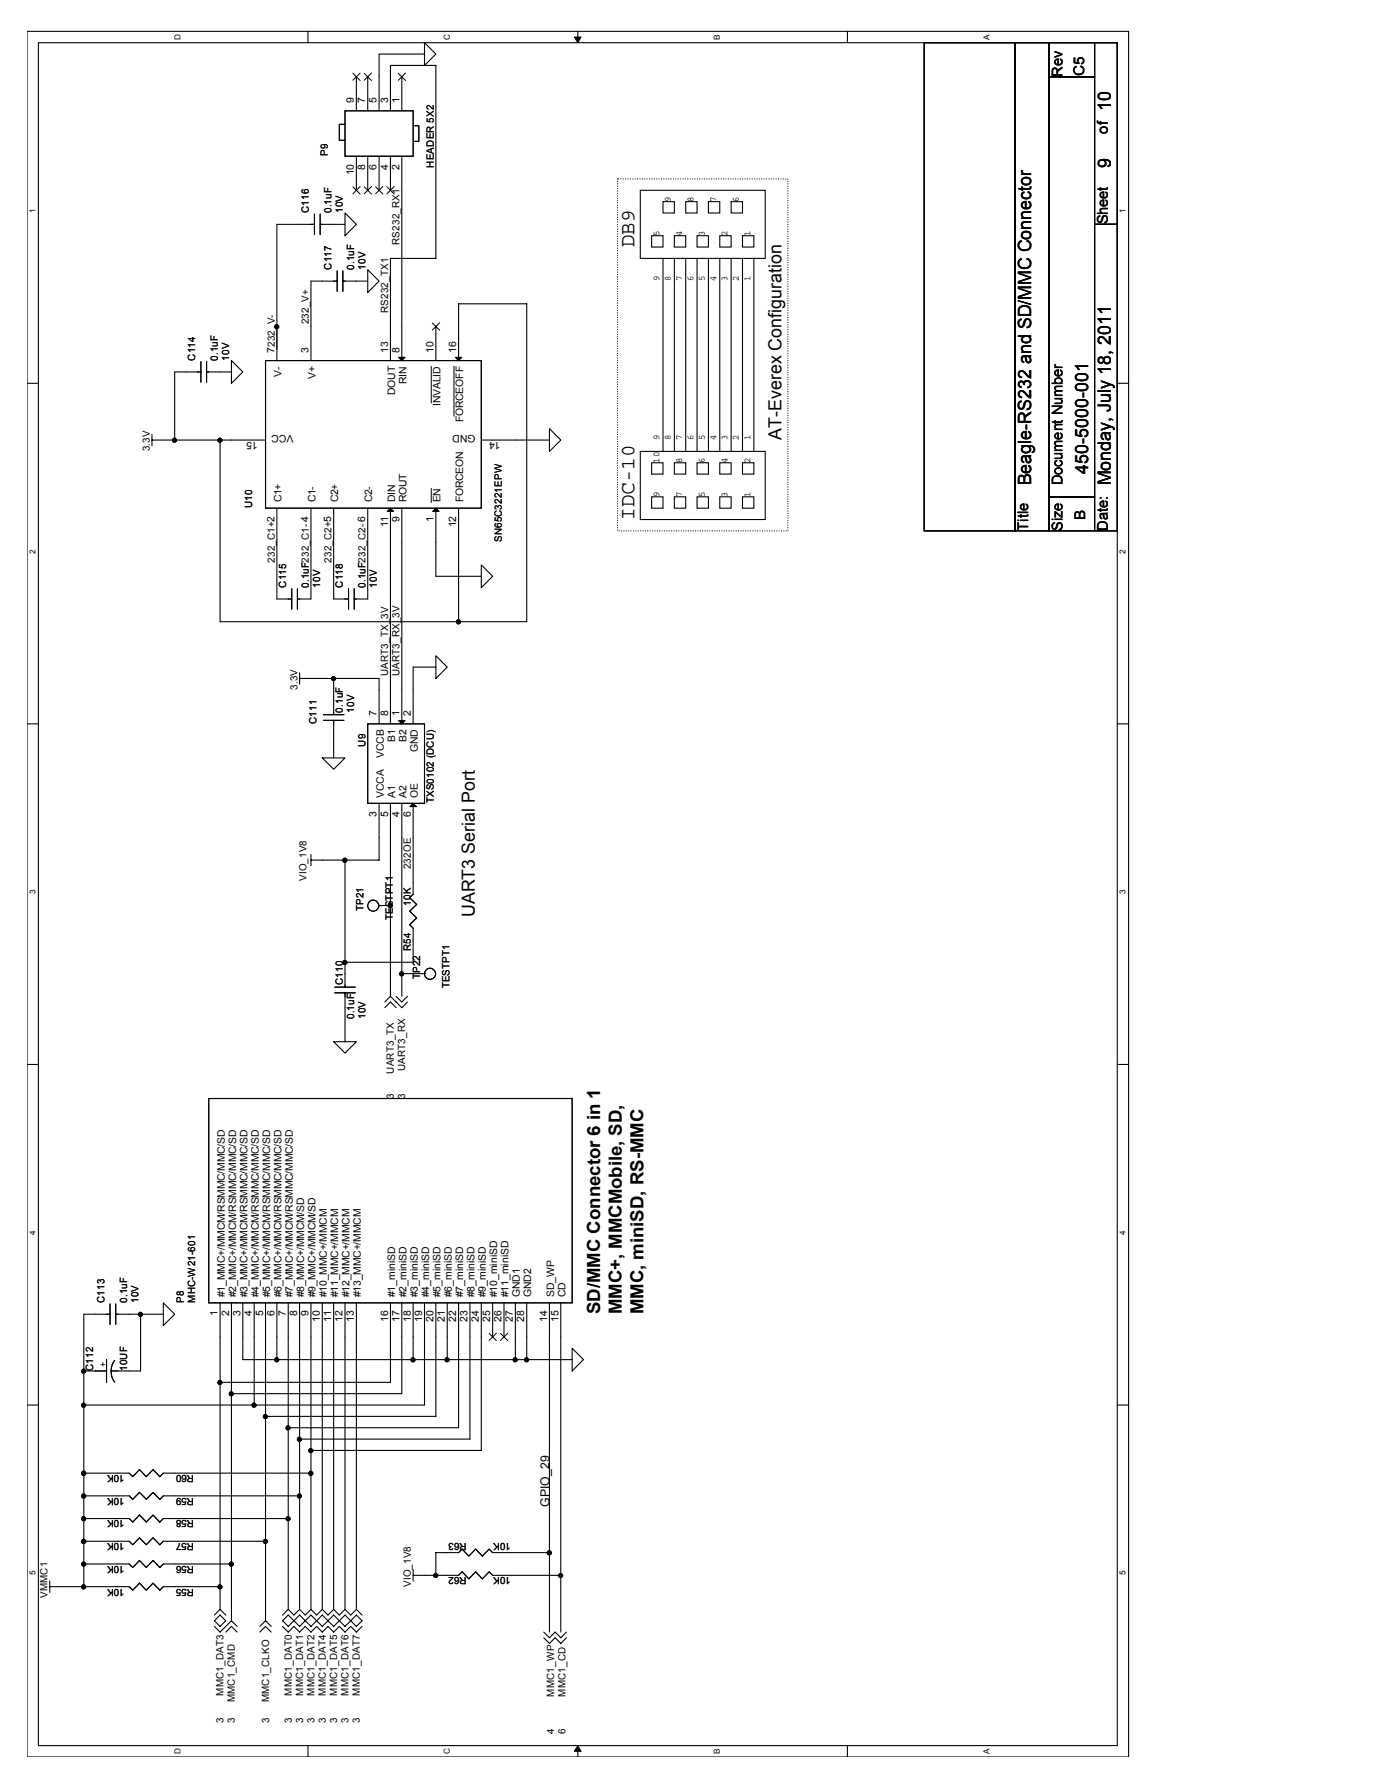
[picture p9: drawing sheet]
<svg xmlns="http://www.w3.org/2000/svg" width="216mm" height="279mm" viewBox="0 0 216 279" stroke-linecap="round" stroke-linejoin="round" font-family="sans-serif">
<path d="M4.2 4.9h172.5v270.3h-172.5zM6 6.7h168.9v266.7h-168.9z" fill="none" stroke="#000" stroke-width=".17"/>
<g fill="#fff">
<path d="M4.4 246h1.4v.7h-1.4z"/>
<path d="M175.1 246h1.4v.7h-1.4z"/>
</g>
<path d="M4.2 220h1.8M174.9 220h1.8" fill="none" stroke="#000" stroke-width=".17"/>
<g fill="#fff">
<path d="M4.4 192.7h1.4v.7h-1.4z"/>
<path d="M175.1 192.7h1.4v.7h-1.4z"/>
</g>
<path d="M4.2 166.7h1.8M174.9 166.7h1.8" fill="none" stroke="#000" stroke-width=".17"/>
<g fill="#fff">
<path d="M4.4 139.4h1.4v.6h-1.4z"/>
<path d="M175.1 139.4h1.4v.6h-1.4z"/>
</g>
<path d="M4.2 113.4h1.8M174.9 113.4h1.8" fill="none" stroke="#000" stroke-width=".17"/>
<g fill="#fff">
<path d="M4.4 86h1.4v.7h-1.4z"/>
<path d="M175.1 86h1.4v.7h-1.4z"/>
</g>
<path d="M4.2 60h1.8M174.9 60h1.8" fill="none" stroke="#000" stroke-width=".17"/>
<g fill="#fff">
<path d="M4.4 32.7h1.4v.7h-1.4z"/>
<path d="M175.1 32.7h1.4v.7h-1.4z"/>
<path d="M27.1 273.8h1.4v.9h-1.4z"/>
<path d="M27.1 5.3h1.4v.9h-1.4z"/>
<path d="M69.3 273.8h1.4v.9h-1.4z"/>
<path d="M69.3 5.3h1.4v.9h-1.4z"/>
</g>
<path d="M48.2 4.9v1.8M48.2 273.4v1.8" fill="none" stroke="#000" stroke-width=".17"/>
<g fill="#fff">
<path d="M111.5 273.9h1.4v.8h-1.4z"/>
<path d="M111.5 5.4h1.4v.8h-1.4z"/>
</g>
<path d="M90.5 4.9v1.8M90.5 273.4v1.8" fill="none" stroke="#000" stroke-width=".17"/>
<path d="M89.9 5.8h1.1l-.5 .9zM90.5 273.4l.5 .9h-1.1z" fill="#000" stroke="#000" stroke-width=".16"/>
<g fill="#fff">
<path d="M153.8 273.9h1.4v.8h-1.4z"/>
<path d="M153.8 5.4h1.4v.8h-1.4z"/>
</g>
<g fill="none" stroke="#000" stroke-width=".17">
<path d="M54 17.4h10.7v7.1h-10.7zM54 19.5h-.9v2.5h.9M55.8 12v5.4M57.6 12v5.4M61.1 17.4v-7.2h7.1v30.3h-7.1v16M62.9 12v5.4M64.7 19.7h.9v2.4h-.9M66.5 8.5h-7.1v8.9M66.5 6.7l1.7 1.8-1.7 1.7zM132.7 4.9v1.8M144.7 6.7h14.2v76.4h-14.2zM158.9 6.7h5.4v76.4h-5.4z"/>
<path d="M164.3 12h7.1v65.8h-7.1zM164.3 6.7h7.1v5.3h-7.1zM171.4 6.7h3.5v28.4h-3.5zM49.2 35.1h-5.9v21.4M49.2 33.5v3.2M50.1 35.1h3.9M50.1 33.5v3.2M54 33.4l1.8 1.7-1.8 1.8zM55.8 24.5v5.3M57.6 24.5v5.3M59.4 24.5v5.3M61.1 24.5v5.3"/>
<path d="M62.9 24.5v32M100.2 29.8h19.6v10.7h-19.6zM102 36.9h1.8v1.8h-1.8zM103.8 31.6h1.8v1.8h-1.8zM105.6 36.9h1.8v1.8h-1.8zM107.4 31.6h1.7v1.8h-1.7zM109.1 36.9h1.8v1.8h-1.8zM110.9 31.6h1.8v1.8h-1.8zM112.7 36.9h1.8v1.8h-1.8zM114.5 31.6h1.7v1.8h-1.7zM116.2 36.9h1.8v1.8h-1.8zM171.4 35.1h3.5v48h-3.5z"/>
<path d="M31.5 58.3h-4.2v10.6M31.5 56.6v3.3M32.3 58.3h3.9M32.3 56.6v3.3M36.2 56.5l1.8 1.8-1.8 1.7zM41.6 56.5h33.8v23.1h-33.8zM52.8 44h-4.1v12.5M52.8 42.4v3.2M53.7 44h3.9M53.7 42.4v3.2M57.6 42.2l1.8 1.8-1.8 1.8zM68.2 51.1v5.4"/>
<path d="M71.8 56.5v-8.9h10.7v49.8h-48v-28.5M103.8 40.5v30.2M105.6 40.5v30.2M107.4 40.5v30.2M109.1 40.5v30.2M110.9 40.5v30.2M112.7 40.5v30.2M114.5 40.5v30.2M116.2 40.5v30.2M118 40.5v30.2M23.8 68.9h17.8M23.8 68v1.8"/>
<path d="M43.3 79.6v14.2h2.4M48.7 79.6v14.2h-2.1M52.2 79.6v14.2h2.4M57.6 79.6v14.2h-2.1M61.1 79.6v33.8M62.9 79.6v33.8M68.2 79.6v10.7h7.2M71.8 79.6v17.8M75.4 68.9h10.6M86 67.1l1.8 1.8-1.8 1.8zM100.2 70.7h19.6v10.7h-19.6zM102 77.8h1.8v1.8h-1.8z"/>
<path d="M102 72.5h1.8v1.8h-1.8zM105.6 72.5h1.8v1.8h-1.8zM105.6 77.8h1.8v1.8h-1.8zM109.1 77.8h1.8v1.8h-1.8zM109.1 72.5h1.8v1.8h-1.8zM112.7 72.5h1.8v1.8h-1.8zM112.7 77.8h1.8v1.8h-1.8zM116.2 77.8h1.8v1.8h-1.8zM116.2 72.5h1.8v1.8h-1.8zM164.3 77.8h7.1v5.3h-7.1zM45.7 92.2v3.2M46.6 92.2v3.2"/>
<path d="M54.6 92.2v3.2M55.5 92.2v3.2M75.4 88.5l1.7 1.8-1.7 1.7zM46.9 105.4v1.7M46.9 106.3h5.3M50.5 118.7h3.5l-1.8 1.8zM50.6 112.8h3.2M50.6 111.9h3.2M52.2 111.9v-5.6h7.2v7.1M52.2 112.8v5.9M57.6 113.4h8.9v12.4h-8.9zM68.2 102.7l1.8 1.8-1.8 1.8z"/>
<path d="M68.2 104.5h-3.5v8.9M48.7 133.8v1.8M54 134.7v19.9M59.4 125.8v8.9h-10.7M61.1 125.8v16h-1.7M62.9 125.8v30.2M64.7 125.8v14.2l-.6 .6 1.1 1-1.1 1.1 1.1 1.1-1.1 1 .6 .6v5.3h-10.7M52.4 155.5h3.2M52.4 154.6h3.2M54 155.5v7.7M59.4 141.8h.1M60.2 157.8l.9-.9 .9 .9"/>
<path d="M61.1 156l1.8 1.8 .9-.9M61.1 156l-.9 .9M61.1 141.8v14.2M62 156l.9 .9 .9-.9M62.9 152.5h3.6M66.5 152.5h.1M32.7 172h56.9v32h-56.9zM52.2 163.2h3.6l-1.8 1.7zM13.1 214.7h3.6M16.7 212.9v3.6M17.2 205.8h-4.1v42.7M17.2 204.2v3.2"/>
<path d="M17.9 213.1a2.88 2.88 0 0 0 0 3.4M18.1 205.8h7.5M18.1 204.2v3.2M22 205.8v8.9h-4.6M25.6 204l1.7 1.8-1.7 1.8zM34.5 204v48.1M36.2 204v49.8M38 204v8.9h51.6M39.8 204v16M41.6 204v49.8M43.3 204v8.9M45.1 204v48.1"/>
<path d="M46.9 204v48.1M48.7 204v48.1M50.5 204v48.1M52.2 204v48.1M54 204v48.1M55.8 204v48.1M61.1 204v12.5h-26.6M62.9 204v14.3h-26.7M64.7 204v8.9M66.5 204v16h-53.4M68.2 204v17.8h-26.6M70 204v8.9"/>
<path d="M71.8 204v19.6h-26.7M73.6 204v21.4h-26.7M75.4 204v23.2h-26.7M77.1 204v5.4M78.9 204v5.4M80.7 204v8.9M82.5 204v8.9M86 204v51.6M87.8 204v51.6M89.6 211.2l1.8 1.7-1.8 1.8zM13.1 230.7h7.1l.6 .6 1-1.1 1.1 1.1 1.1-1.1 1 1.1 .6-.6h23.1M13.1 237.8h7.1l.6 .6 1-1.1 1.1 1.1 1.1-1.1 1 1.1 .6-.6h19.5"/>
<path d="M13.1 234.3h7.1l.6 .5 1-1.1 1.1 1.1 1.1-1.1 1 1.1 .6-.5h21.3M7.8 248.5h12.4l.6 .5 1-1.1 1.1 1.1 1.1-1.1 1 1.1 .6-.5h8.9M7.8 247.6v1.8M13.1 244.9h7.1l.6 .6 1-1.1 1.1 1.1 1.1-1.1 1 1.1 .6-.6h10.6M13.1 241.4h7.1l.6 .5 1-1.1 1.1 1.1 1.1-1.1 1 1.1 .6-.5h16M33.6 253.8l.9-.9 .8 .9-.8 .9zM34.5 252.1l-.9 .8M34.5 252.1l.8 .8M35.3 255.6l.9-.9 .9 .9M36.2 253.8l-1.7 1.8-.9-.9M36.2 253.8l.9 .9M40.7 255.6l.9-.9 .9 .9"/>
<path d="M41.6 253.8l-.9 .9M41.6 253.8l.9 .9M44.2 254.7l.9 .9 .9-.9 .9 .9 .9-.9 .9 .9 .9-.9 .9 .9 .8-.9 .9 .9 .9-.9 .9 .9 .9-.9 .9 .9 .9-.9M45.1 252.9l.9 .9-.9 .9-.9-.9zM45.1 252.1l-.9 .8M45.1 252.1l.9 .8 .9-.8M46 253.8l.9 .9 .9-.9M46 253.8l.9-.9 .9 .9M46.9 252.1l.9 .8 .9-.8M47.8 253.8l.9 .9 .9-.9M47.8 253.8l.9-.9 .9 .9M48.7 252.1l.9 .8 .9-.8"/>
<path d="M49.6 253.8l.9 .9 .8-.9M49.6 253.8l.9-.9 .8 .9M50.5 252.1l.8 .8 .9-.8M51.3 253.8l.9 .9 .9-.9M51.3 253.8l.9-.9 .9 .9M52.2 252.1l.9 .8 .9-.8M53.1 253.8l.9 .9 .9-.9M53.1 253.8l.9-.9 .9 .9M54 252.1l.9 .8 .9-.8M55.8 252.9l.9 .9-.9 .9-.9-.9zM55.8 252.1l.9 .8M64.7 246.7h7.1l.5-.5 1.1 1.1 1.1-1.1 1 1.1 1.1-1.1 .5 .5h10.7"/>
<path d="M64.7 245.8v1.8M85.1 256.5l.9 .9 .9-.9 .9 .9 .9-.9M85.1 255.6l.9 .9 .9-.9 .9 .9 .9-.9M86 243.2h-8.9l-.5-.6-1.1 1.1-1-1.1-1.1 1.1-1.1-1.1-.5 .6h-3.6v3.5M132.7 273.4v1.8"/>
<circle cx="58.4" cy="141.8" r=".87"/>
<circle cx="67.3" cy="152.5" r=".87"/>
</g>
<path d="M96.7 28h26.7v55.1h-26.7z" fill="none" stroke="#000" stroke-width=".17" stroke-dasharray="0 .3"/>
<g fill="#000" stroke="#000" stroke-width=".17">
<path d="M62.4 56h1l-.5 .5zM71.3 56h1l-.5 .5zM60.6 80.1l.5-.5 .5 .5zM67.7 80.1l.5-.5 .5 .5zM62.4 112.9h1l-.5 .5zM64.7 125.8l.5 .5h-1z"/>
<circle cx="43.3" cy="51.2" r=".32"/>
<circle cx="27.3" cy="68.9" r=".32"/>
<circle cx="34.4" cy="68.9" r=".32"/>
<circle cx="71.8" cy="97.4" r=".32"/>
<circle cx="52.2" cy="106.3" r=".32"/>
<circle cx="54" cy="134.7" r=".32"/>
<circle cx="54" cy="150.7" r=".32"/>
<circle cx="61.1" cy="141.8" r=".32"/>
<circle cx="62.9" cy="152.5" r=".32"/>
<circle cx="13.1" cy="214.7" r=".32"/>
<circle cx="22" cy="205.8" r=".32"/>
<circle cx="34.4" cy="216.5" r=".32"/>
<circle cx="36.2" cy="218.3" r=".32"/>
<circle cx="43.3" cy="213" r=".32"/>
<circle cx="64.7" cy="213" r=".32"/>
<circle cx="70" cy="213" r=".32"/>
<circle cx="80.7" cy="213" r=".32"/>
<circle cx="82.4" cy="213" r=".32"/>
<circle cx="13.1" cy="230.7" r=".32"/>
<circle cx="13.1" cy="234.3" r=".32"/>
<circle cx="13.1" cy="237.9" r=".32"/>
<circle cx="13.1" cy="220.1" r=".32"/>
<circle cx="39.8" cy="220.1" r=".32"/>
<circle cx="41.5" cy="221.9" r=".32"/>
<circle cx="45.1" cy="223.6" r=".32"/>
<circle cx="45.1" cy="237.9" r=".32"/>
<circle cx="46.9" cy="225.4" r=".32"/>
<circle cx="46.9" cy="234.3" r=".32"/>
<circle cx="48.7" cy="227.2" r=".32"/>
<circle cx="48.7" cy="230.7" r=".32"/>
<circle cx="13.1" cy="248.5" r=".32"/>
<circle cx="13.1" cy="245" r=".32"/>
<circle cx="13.1" cy="241.4" r=".32"/>
<circle cx="34.4" cy="248.5" r=".32"/>
<circle cx="36.2" cy="245" r=".32"/>
<circle cx="41.5" cy="241.4" r=".32"/>
<circle cx="68.2" cy="246.7" r=".32"/>
<circle cx="86" cy="243.2" r=".32"/>
<circle cx="87.8" cy="246.7" r=".32"/>
</g>
<g fill="none" stroke="#000" stroke-width=".16">
<path d="M55.2 11.5l1.2 1.1M56.4 11.4l-1.2 1.2M57 11.5l1.2 1.1M58.2 11.4l-1.2 1.2M62.4 11.5l1.1 1.1M63.5 11.4l-1.1 1.2M55.2 29.3l1.2 1.1M56.4 29.2l-1.2 1.2M57 29.3l1.2 1.1M58.2 29.2l-1.2 1.2M58.8 29.3l1.1 1.1M59.9 29.2l-1.1 1.2"/>
<path d="M60.6 29.3l1.1 1.1M61.7 29.2l-1.1 1.2M67.5 57.4v5.7M67.7 50.6l1.1 1.1M68.8 50.5l-1.1 1.2M71.1 57.4v7.8M67.5 76.5v2.2M76.6 208.8l1.1 1.2M77.7 208.8l-1.1 1.1M78.4 208.8l1.1 1.2M79.5 208.8l-1.1 1.1"/>
</g>
<g font-size="3.3">
<text x="99.4" y="38.7" transform="rotate(-90 99.4 38.7)">DB9</text>
<text x="99.4" y="81.4" transform="rotate(-90 99.4 81.4)">IDC-10</text>
</g>
<g font-size="2.8">
<text x="173.9" y="17.4" transform="rotate(-90 173.9 17.4)">10</text>
<text x="173.9" y="26.2" transform="rotate(-90 173.9 26.2)">9</text>
<text x="122.3" y="68.9" transform="rotate(-90 122.3 68.9)">AT-Everex Configuration</text>
<text x="161.5" y="76" transform="rotate(-90 161.5 76)">Beagle-RS232 and SD/MMC Connector</text>
<text x="170.3" y="74.3" transform="rotate(-90 170.3 74.3)">450-5000-001</text>
<text x="173.9" y="76" transform="rotate(-90 173.9 76)">Monday, July 18, 2011</text>
<text x="74.3" y="143.6" transform="rotate(-90 74.3 143.6)">UART3 Serial Port</text>
<text x="94" y="205.8" transform="rotate(-90 94 205.8)">SD/MMC Connector 6 in 1</text>
<text x="97.4" y="205.8" transform="rotate(-90 97.4 205.8)">MMC+, MMCMobile, SD,</text>
<text x="100.8" y="205.8" transform="rotate(-90 100.8 205.8)">MMC, miniSD, RS-MMC</text>
</g>
<g font-size="2.3">
<text x="169.7" y="11.9" transform="rotate(-90 169.7 11.9)">C5</text>
<text x="166.3" y="12" transform="rotate(-90 166.3 12)">Rev</text>
<text x="173.4" y="20.9" transform="rotate(-90 173.4 20.9)">of</text>
<text x="173.4" y="35.1" transform="rotate(-90 173.4 35.1)">Sheet</text>
<text x="166.3" y="76" transform="rotate(-90 166.3 76)">Document Number</text>
<text x="161" y="83.1" transform="rotate(-90 161 83.1)">Title</text>
<text x="166.3" y="83.1" transform="rotate(-90 166.3 83.1)">Size</text>
<text x="169.9" y="81.4" transform="rotate(-90 169.9 81.4)">B</text>
<text x="173.4" y="83.1" transform="rotate(-90 173.4 83.1)">Date:</text>
</g>
<text font-size="1.9" x="86" y="236.1" transform="rotate(-90 86 236.1)">GPIO_29</text>
<g font-size="1.6">
<text x="55.4" y="16.1" transform="rotate(-90 55.4 16.1)">9</text>
<text x="57.2" y="16.1" transform="rotate(-90 57.2 16.1)">7</text>
<text x="59" y="16.1" transform="rotate(-90 59 16.1)">5</text>
<text x="60.7" y="16.1" transform="rotate(-90 60.7 16.1)">3</text>
<text x="62.5" y="16.1" transform="rotate(-90 62.5 16.1)">1</text>
<text x="51.3" y="24.5" transform="rotate(-90 51.3 24.5)">P9</text>
<text x="55.4" y="27.5" transform="rotate(-90 55.4 27.5)">10</text>
<text x="57.2" y="26.6" transform="rotate(-90 57.2 26.6)">8</text>
<text x="59" y="26.6" transform="rotate(-90 59 26.6)">6</text>
<text x="60.7" y="26.6" transform="rotate(-90 60.7 26.6)">4</text>
<text x="62.5" y="26.6" transform="rotate(-90 62.5 26.6)">2</text>
<text x="67.9" y="26.2" transform="rotate(-90 67.9 26.2)">HEADER 5X2</text>
<text x="48.3" y="33.4" transform="rotate(-90 48.3 33.4)">C116</text>
<text x="51.9" y="33.4" transform="rotate(-90 51.9 33.4)">0.1uF</text>
<text x="53.7" y="33.4" transform="rotate(-90 53.7 33.4)">10V</text>
<text x="105" y="31.6" transform="rotate(-90 105 31.6)">9</text>
<text x="108.6" y="31.6" transform="rotate(-90 108.6 31.6)">8</text>
<text x="112.1" y="31.6" transform="rotate(-90 112.1 31.6)">7</text>
<text x="115.7" y="31.6" transform="rotate(-90 115.7 31.6)">6</text>
<text x="62.6" y="38.4" transform="rotate(-90 62.6 38.4)">RS232_RX1</text>
<text x="103.3" y="36.9" transform="rotate(-90 103.3 36.9)">5</text>
<text x="106.8" y="36.9" transform="rotate(-90 106.8 36.9)">4</text>
<text x="110.4" y="36.9" transform="rotate(-90 110.4 36.9)">3</text>
<text x="113.9" y="36.9" transform="rotate(-90 113.9 36.9)">2</text>
<text x="117.5" y="36.9" transform="rotate(-90 117.5 36.9)">1</text>
<text x="51.9" y="42.2" transform="rotate(-90 51.9 42.2)">C117</text>
<text x="55.5" y="42.2" transform="rotate(-90 55.5 42.2)">0.1uF</text>
<text x="57.2" y="42.2" transform="rotate(-90 57.2 42.2)">10V</text>
<text x="103.3" y="44" transform="rotate(-90 103.3 44)">9</text>
<text x="105" y="44" transform="rotate(-90 105 44)">8</text>
<text x="106.8" y="44" transform="rotate(-90 106.8 44)">7</text>
<text x="108.6" y="44" transform="rotate(-90 108.6 44)">6</text>
<text x="110.4" y="44" transform="rotate(-90 110.4 44)">5</text>
<text x="112.1" y="44" transform="rotate(-90 112.1 44)">4</text>
<text x="113.9" y="44" transform="rotate(-90 113.9 44)">3</text>
<text x="115.7" y="44" transform="rotate(-90 115.7 44)">2</text>
<text x="117.5" y="44" transform="rotate(-90 117.5 44)">1</text>
<text x="48.3" y="50.8" transform="rotate(-90 48.3 50.8)">232_V+</text>
<text x="60.8" y="49" transform="rotate(-90 60.8 49)">RS232_TX1</text>
<text x="30.6" y="56.5" transform="rotate(-90 30.6 56.5)">C114</text>
<text x="34.1" y="56.5" transform="rotate(-90 34.1 56.5)">0.1uF</text>
<text x="35.9" y="56.5" transform="rotate(-90 35.9 56.5)">10V</text>
<text x="43" y="55.2" transform="rotate(-90 43 55.2)">7232_V-</text>
<text x="44.1" y="59" transform="rotate(-90 44.1 59)">V-</text>
<text x="48.3" y="55.2" transform="rotate(-90 48.3 55.2)">3</text>
<text x="49.4" y="59.4" transform="rotate(-90 49.4 59.4)">V+</text>
<text x="60.7" y="55.2" transform="rotate(-90 60.7 55.2)">13</text>
<text x="62.5" y="55.2" transform="rotate(-90 62.5 55.2)">8</text>
<text x="67.9" y="55.2" transform="rotate(-90 67.9 55.2)">10</text>
<text x="71.4" y="55.2" transform="rotate(-90 71.4 55.2)">16</text>
<text x="61.8" y="61.9" transform="rotate(-90 61.8 61.9)">DOUT</text>
<text x="63.6" y="60.1" transform="rotate(-90 63.6 60.1)">RIN</text>
<text x="69" y="63.6" transform="rotate(-90 69 63.6)">INVALID</text>
<text x="23.5" y="70.7" transform="rotate(-90 23.5 70.7)">3.3V</text>
<text x="40.3" y="69.3" transform="rotate(-180 40.3 69.3)">15</text>
<text x="45.9" y="68.2" transform="rotate(-180 45.9 68.2)">VCC</text>
<text x="72.5" y="66.2" transform="rotate(-90 72.5 66.2)">FORCEOFF</text>
<text x="74.5" y="68.2" transform="rotate(-180 74.5 68.2)">GND</text>
<text x="78.4" y="69.3" transform="rotate(-180 78.4 69.3)">14</text>
<text x="103.3" y="68.9" transform="rotate(-90 103.3 68.9)">9</text>
<text x="105" y="68.9" transform="rotate(-90 105 68.9)">8</text>
<text x="106.8" y="68.9" transform="rotate(-90 106.8 68.9)">7</text>
<text x="108.6" y="68.9" transform="rotate(-90 108.6 68.9)">6</text>
<text x="110.4" y="68.9" transform="rotate(-90 110.4 68.9)">5</text>
<text x="112.1" y="68.9" transform="rotate(-90 112.1 68.9)">4</text>
<text x="113.9" y="68.9" transform="rotate(-90 113.9 68.9)">3</text>
<text x="115.7" y="68.9" transform="rotate(-90 115.7 68.9)">2</text>
<text x="117.5" y="68.9" transform="rotate(-90 117.5 68.9)">1</text>
<text x="103.3" y="72.5" transform="rotate(-90 103.3 72.5)">10</text>
<text x="103.3" y="77.8" transform="rotate(-90 103.3 77.8)">9</text>
<text x="106.8" y="72.5" transform="rotate(-90 106.8 72.5)">8</text>
<text x="106.8" y="77.8" transform="rotate(-90 106.8 77.8)">7</text>
<text x="110.4" y="77.8" transform="rotate(-90 110.4 77.8)">5</text>
<text x="110.4" y="72.5" transform="rotate(-90 110.4 72.5)">6</text>
<text x="113.9" y="77.8" transform="rotate(-90 113.9 77.8)">3</text>
<text x="113.9" y="72.5" transform="rotate(-90 113.9 72.5)">4</text>
<text x="117.5" y="72.5" transform="rotate(-90 117.5 72.5)">2</text>
<text x="117.5" y="77.8" transform="rotate(-90 117.5 77.8)">1</text>
<text x="39.5" y="79.6" transform="rotate(-90 39.5 79.6)">U10</text>
<text x="44.1" y="78.7" transform="rotate(-90 44.1 78.7)">C1+</text>
<text x="49.4" y="78.7" transform="rotate(-90 49.4 78.7)">C1-</text>
<text x="53" y="78.7" transform="rotate(-90 53 78.7)">C2+</text>
<text x="58.3" y="78.7" transform="rotate(-90 58.3 78.7)">C2-</text>
<text x="60.7" y="82.6" transform="rotate(-90 60.7 82.6)">11</text>
<text x="61.8" y="78.7" transform="rotate(-90 61.8 78.7)">DIN</text>
<text x="62.5" y="81.7" transform="rotate(-90 62.5 81.7)">9</text>
<text x="63.6" y="78.7" transform="rotate(-90 63.6 78.7)">ROUT</text>
<text x="67.9" y="81.7" transform="rotate(-90 67.9 81.7)">1</text>
<text x="69" y="78.7" transform="rotate(-90 69 78.7)">EN</text>
<text x="71.4" y="82.6" transform="rotate(-90 71.4 82.6)">12</text>
<text x="72.5" y="78.7" transform="rotate(-90 72.5 78.7)">FORCEON</text>
<text x="43" y="88.1" transform="rotate(-90 43 88.1)">232_C1+2</text>
<text x="51.9" y="88.1" transform="rotate(-90 51.9 88.1)">232_C2+5</text>
<text x="78.6" y="84.9" transform="rotate(-90 78.6 84.9)">SN65C3221EPW</text>
<text x="44.8" y="92" transform="rotate(-90 44.8 92)">C115</text>
<text x="48.3" y="92" transform="rotate(-90 48.3 92)">0.1uF232_C1- 4</text>
<text x="50.1" y="92" transform="rotate(-90 50.1 92)">10V</text>
<text x="53.7" y="92" transform="rotate(-90 53.7 92)">C118</text>
<text x="57.2" y="92" transform="rotate(-90 57.2 92)">0.1uF232_C2- 6</text>
<text x="59" y="92" transform="rotate(-90 59 92)">10V</text>
<text x="60.8" y="105.9" transform="rotate(-90 60.8 105.9)">UART3_TX_3V</text>
<text x="62.6" y="105.9" transform="rotate(-90 62.6 105.9)">UART3_RX_3V</text>
<text x="46.6" y="108" transform="rotate(-90 46.6 108)">3.3V</text>
<text x="49.6" y="113.4" transform="rotate(-90 49.6 113.4)">C111</text>
<text x="53.7" y="111.6" transform="rotate(-90 53.7 111.6)">0.1uF</text>
<text x="55.5" y="111.6" transform="rotate(-90 55.5 111.6)">10V</text>
<text x="59" y="112.1" transform="rotate(-90 59 112.1)">7</text>
<text x="60.7" y="112.1" transform="rotate(-90 60.7 112.1)">8</text>
<text x="62.5" y="112.1" transform="rotate(-90 62.5 112.1)">1</text>
<text x="64.3" y="112.1" transform="rotate(-90 64.3 112.1)">2</text>
<text x="57.2" y="116.9" transform="rotate(-90 57.2 116.9)">U9</text>
<text x="60.1" y="118.7" transform="rotate(-90 60.1 118.7)">VCCB</text>
<text x="61.8" y="116.2" transform="rotate(-90 61.8 116.2)">B1</text>
<text x="63.6" y="116.2" transform="rotate(-90 63.6 116.2)">B2</text>
<text x="65.4" y="117.8" transform="rotate(-90 65.4 117.8)">GND</text>
<text x="60.1" y="124.9" transform="rotate(-90 60.1 124.9)">VCCA</text>
<text x="61.8" y="124.9" transform="rotate(-90 61.8 124.9)">A1</text>
<text x="63.6" y="124.9" transform="rotate(-90 63.6 124.9)">A2</text>
<text x="65.4" y="124.9" transform="rotate(-90 65.4 124.9)">OE</text>
<text x="67.9" y="125.8" transform="rotate(-90 67.9 125.8)">TXS0102 (DCU)</text>
<text x="59" y="127.9" transform="rotate(-90 59 127.9)">3</text>
<text x="60.7" y="127.9" transform="rotate(-90 60.7 127.9)">5</text>
<text x="62.5" y="127.9" transform="rotate(-90 62.5 127.9)">4</text>
<text x="64.3" y="127.9" transform="rotate(-90 64.3 127.9)">6</text>
<text x="48" y="137.9" transform="rotate(-90 48 137.9)">VIO_1V8</text>
<text x="64.3" y="136.1" transform="rotate(-90 64.3 136.1)">232OE</text>
<text x="56.9" y="142.7" transform="rotate(-90 56.9 142.7)">TP21</text>
<text x="64.3" y="141.8" transform="rotate(-90 64.3 141.8)">10K</text>
<text x="61.5" y="144.1" transform="rotate(-90 61.5 144.1)">TESTPT1</text>
<text x="64.3" y="148.9" transform="rotate(-90 64.3 148.9)">R54</text>
<text x="53.7" y="154.3" transform="rotate(-90 53.7 154.3)">C110</text>
<text x="65.8" y="153.4" transform="rotate(-90 65.8 153.4)">TP22</text>
<text x="70.4" y="154.8" transform="rotate(-90 70.4 154.8)">TESTPT1</text>
<text x="55.5" y="159.6" transform="rotate(-90 55.5 159.6)">0.1uF</text>
<text x="57.2" y="159.6" transform="rotate(-90 57.2 159.6)">10V</text>
<text x="63.5" y="167.8" transform="rotate(-90 63.5 167.8)">UART3_RX</text>
<text x="61.7" y="172" transform="rotate(-90 61.7 172)">3</text>
<text x="61.7" y="168.1" transform="rotate(-90 61.7 168.1)">UART3_TX</text>
<text x="63.5" y="172" transform="rotate(-90 63.5 172)">3</text>
<text x="35.2" y="203.2" transform="rotate(-90 35.2 203.2)">#1_MMC+/MMCM/RSMMC/MMC/SD</text>
<text x="37" y="203.2" transform="rotate(-90 37 203.2)">#2_MMC+/MMCM/RSMMC/MMC/SD</text>
<text x="38.7" y="203.2" transform="rotate(-90 38.7 203.2)">#3_MMC+/MMCM/RSMMC/MMC/SD</text>
<text x="40.5" y="203.2" transform="rotate(-90 40.5 203.2)">#4_MMC+/MMCM/RSMMC/MMC/SD</text>
<text x="42.3" y="203.2" transform="rotate(-90 42.3 203.2)">#5_MMC+/MMCM/RSMMC/MMC/SD</text>
<text x="44.1" y="203.2" transform="rotate(-90 44.1 203.2)">#6_MMC+/MMCM/RSMMC/MMC/SD</text>
<text x="45.8" y="203.2" transform="rotate(-90 45.8 203.2)">#7_MMC+/MMCM/RSMMC/MMC/SD</text>
<text x="47.6" y="203.2" transform="rotate(-90 47.6 203.2)">#8_MMC+/MMCM/SD</text>
<text x="49.4" y="203.2" transform="rotate(-90 49.4 203.2)">#9_MMC+/MMCM/SD</text>
<text x="51.2" y="203.2" transform="rotate(-90 51.2 203.2)">#10_MMC+/MMCM</text>
<text x="53" y="203.2" transform="rotate(-90 53 203.2)">#11_MMC+/MMCM</text>
<text x="54.7" y="203.2" transform="rotate(-90 54.7 203.2)">#12_MMC+/MMCM</text>
<text x="56.5" y="203.2" transform="rotate(-90 56.5 203.2)">#13_MMC+/MMCM</text>
<text x="61.8" y="203.2" transform="rotate(-90 61.8 203.2)">#1_miniSD</text>
<text x="63.6" y="203.2" transform="rotate(-90 63.6 203.2)">#2_miniSD</text>
<text x="65.4" y="203.2" transform="rotate(-90 65.4 203.2)">#3_miniSD</text>
<text x="67.2" y="203.2" transform="rotate(-90 67.2 203.2)">#4_miniSD</text>
<text x="69" y="203.2" transform="rotate(-90 69 203.2)">#5_miniSD</text>
<text x="70.7" y="203.2" transform="rotate(-90 70.7 203.2)">#6_miniSD</text>
<text x="72.5" y="203.2" transform="rotate(-90 72.5 203.2)">#7_miniSD</text>
<text x="74.3" y="203.2" transform="rotate(-90 74.3 203.2)">#8_miniSD</text>
<text x="76.1" y="203.2" transform="rotate(-90 76.1 203.2)">#9_miniSD</text>
<text x="77.9" y="203.2" transform="rotate(-90 77.9 203.2)">#10_miniSD</text>
<text x="79.6" y="203.2" transform="rotate(-90 79.6 203.2)">#11_miniSD</text>
<text x="81.4" y="203.2" transform="rotate(-90 81.4 203.2)">GND1</text>
<text x="83.2" y="203.2" transform="rotate(-90 83.2 203.2)">GND2</text>
<text x="86.7" y="203.2" transform="rotate(-90 86.7 203.2)">SD_WP</text>
<text x="88.5" y="203.2" transform="rotate(-90 88.5 203.2)">CD</text>
<text x="16.3" y="204" transform="rotate(-90 16.3 204)">C113</text>
<text x="19.9" y="204" transform="rotate(-90 19.9 204)">0.1uF</text>
<text x="21.7" y="204" transform="rotate(-90 21.7 204)">10V</text>
<text x="28.8" y="204" transform="rotate(-90 28.8 204)">P8</text>
<text x="30.6" y="204" transform="rotate(-90 30.6 204)">MHC-W21-601</text>
<text x="34.1" y="206.2" transform="rotate(-90 34.1 206.2)">1</text>
<text x="35.9" y="206.2" transform="rotate(-90 35.9 206.2)">2</text>
<text x="37.6" y="206.2" transform="rotate(-90 37.6 206.2)">3</text>
<text x="39.4" y="206.2" transform="rotate(-90 39.4 206.2)">4</text>
<text x="41.2" y="206.2" transform="rotate(-90 41.2 206.2)">5</text>
<text x="43" y="206.2" transform="rotate(-90 43 206.2)">6</text>
<text x="44.7" y="206.2" transform="rotate(-90 44.7 206.2)">7</text>
<text x="46.5" y="206.2" transform="rotate(-90 46.5 206.2)">8</text>
<text x="48.3" y="206.2" transform="rotate(-90 48.3 206.2)">9</text>
<text x="50.1" y="207.1" transform="rotate(-90 50.1 207.1)">10</text>
<text x="51.9" y="207.1" transform="rotate(-90 51.9 207.1)">11</text>
<text x="53.6" y="207.1" transform="rotate(-90 53.6 207.1)">12</text>
<text x="55.4" y="207.1" transform="rotate(-90 55.4 207.1)">13</text>
<text x="60.7" y="207.1" transform="rotate(-90 60.7 207.1)">16</text>
<text x="62.5" y="207.1" transform="rotate(-90 62.5 207.1)">17</text>
<text x="64.3" y="207.1" transform="rotate(-90 64.3 207.1)">18</text>
<text x="66.1" y="207.1" transform="rotate(-90 66.1 207.1)">19</text>
<text x="67.9" y="207.1" transform="rotate(-90 67.9 207.1)">20</text>
<text x="69.6" y="207.1" transform="rotate(-90 69.6 207.1)">21</text>
<text x="71.4" y="207.1" transform="rotate(-90 71.4 207.1)">22</text>
<text x="73.2" y="207.1" transform="rotate(-90 73.2 207.1)">23</text>
<text x="75" y="207.1" transform="rotate(-90 75 207.1)">24</text>
<text x="76.7" y="207.1" transform="rotate(-90 76.7 207.1)">25</text>
<text x="78.5" y="207.1" transform="rotate(-90 78.5 207.1)">26</text>
<text x="80.3" y="207.1" transform="rotate(-90 80.3 207.1)">27</text>
<text x="82.1" y="207.1" transform="rotate(-90 82.1 207.1)">28</text>
<text x="85.6" y="207.1" transform="rotate(-90 85.6 207.1)">14</text>
<text x="87.4" y="207.1" transform="rotate(-90 87.4 207.1)">15</text>
<text x="14.6" y="214.7" transform="rotate(-90 14.6 214.7)">C112</text>
<text x="16.5" y="214.2" transform="rotate(-90 16.5 214.2)">+</text>
<text x="19.9" y="214.7" transform="rotate(-90 19.9 214.7)">10UF</text>
<text x="19.5" y="231" transform="rotate(-180 19.5 231)">10K</text>
<text x="30.4" y="231" transform="rotate(-180 30.4 231)">R60</text>
<text x="19.5" y="238.1" transform="rotate(-180 19.5 238.1)">10K</text>
<text x="19.5" y="234.6" transform="rotate(-180 19.5 234.6)">10K</text>
<text x="30.4" y="238.1" transform="rotate(-180 30.4 238.1)">R58</text>
<text x="30.4" y="234.6" transform="rotate(-180 30.4 234.6)">R59</text>
<text x="19.5" y="245.2" transform="rotate(-180 19.5 245.2)">10K</text>
<text x="19.5" y="241.7" transform="rotate(-180 19.5 241.7)">10K</text>
<text x="30.4" y="245.2" transform="rotate(-180 30.4 245.2)">R56</text>
<text x="30.4" y="241.7" transform="rotate(-180 30.4 241.7)">R57</text>
<text x="73" y="241.7" transform="rotate(-180 73 241.7)">R63</text>
<text x="80" y="241.7" transform="rotate(-180 80 241.7)">10K</text>
<text x="7.5" y="250.3" transform="rotate(-90 7.5 250.3)">VMMC1</text>
<text x="19.5" y="248.8" transform="rotate(-180 19.5 248.8)">10K</text>
<text x="30.4" y="248.8" transform="rotate(-180 30.4 248.8)">R55</text>
<text x="64.3" y="248.5" transform="rotate(-90 64.3 248.5)">VIO_1V8</text>
<text x="73" y="247" transform="rotate(-180 73 247)">R62</text>
<text x="80" y="247" transform="rotate(-180 80 247)">10K</text>
<text x="35" y="269.8" transform="rotate(-90 35 269.8)">3</text>
<text x="35" y="265.6" transform="rotate(-90 35 265.6)">MMC1_DAT3</text>
<text x="36.8" y="269.8" transform="rotate(-90 36.8 269.8)">3</text>
<text x="36.8" y="266.6" transform="rotate(-90 36.8 266.6)">MMC1_CMD</text>
<text x="42.1" y="269.8" transform="rotate(-90 42.1 269.8)">3</text>
<text x="42.1" y="266.6" transform="rotate(-90 42.1 266.6)">MMC1_CLKO</text>
<text x="45.7" y="269.8" transform="rotate(-90 45.7 269.8)">3</text>
<text x="45.7" y="265.6" transform="rotate(-90 45.7 265.6)">MMC1_DAT0</text>
<text x="47.5" y="269.8" transform="rotate(-90 47.5 269.8)">3</text>
<text x="47.5" y="265.6" transform="rotate(-90 47.5 265.6)">MMC1_DAT1</text>
<text x="49.2" y="269.8" transform="rotate(-90 49.2 269.8)">3</text>
<text x="49.2" y="265.6" transform="rotate(-90 49.2 265.6)">MMC1_DAT2</text>
<text x="51" y="269.8" transform="rotate(-90 51 269.8)">3</text>
<text x="51" y="265.6" transform="rotate(-90 51 265.6)">MMC1_DAT4</text>
<text x="52.8" y="269.8" transform="rotate(-90 52.8 269.8)">3</text>
<text x="52.8" y="265.6" transform="rotate(-90 52.8 265.6)">MMC1_DAT5</text>
<text x="54.6" y="269.8" transform="rotate(-90 54.6 269.8)">3</text>
<text x="54.6" y="265.6" transform="rotate(-90 54.6 265.6)">MMC1_DAT6</text>
<text x="56.3" y="269.8" transform="rotate(-90 56.3 269.8)">3</text>
<text x="56.3" y="265.6" transform="rotate(-90 56.3 265.6)">MMC1_DAT7</text>
<text x="86.7" y="265.7" transform="rotate(-90 86.7 265.7)">MMC1_WP</text>
<text x="88.5" y="265.7" transform="rotate(-90 88.5 265.7)">MMC1_CD</text>
<text x="86.7" y="271.6" transform="rotate(-90 86.7 271.6)">4</text>
<text x="88.5" y="271.6" transform="rotate(-90 88.5 271.6)">6</text>
</g>
<g font-size="1.3">
<text x="28.2" y="6.2" transform="rotate(-90 28.2 6.2)">D</text>
<text x="70.4" y="6.2" transform="rotate(-90 70.4 6.2)">C</text>
<text x="112.7" y="6.2" transform="rotate(-90 112.7 6.2)">B</text>
<text x="154.9" y="6.2" transform="rotate(-90 154.9 6.2)">A</text>
<text x="5.5" y="33.4" transform="rotate(-90 5.5 33.4)">1</text>
<text x="176.2" y="33.4" transform="rotate(-90 176.2 33.4)">1</text>
<text x="5.5" y="86.7" transform="rotate(-90 5.5 86.7)">2</text>
<text x="176.2" y="86.7" transform="rotate(-90 176.2 86.7)">2</text>
<text x="5.5" y="140" transform="rotate(-90 5.5 140)">3</text>
<text x="176.2" y="140" transform="rotate(-90 176.2 140)">3</text>
<text x="5.5" y="193.4" transform="rotate(-90 5.5 193.4)">4</text>
<text x="176.2" y="193.4" transform="rotate(-90 176.2 193.4)">4</text>
<text x="5.5" y="246.7" transform="rotate(-90 5.5 246.7)">5</text>
<text x="176.2" y="246.7" transform="rotate(-90 176.2 246.7)">5</text>
<text x="28.2" y="274.7" transform="rotate(-90 28.2 274.7)">D</text>
<text x="70.4" y="274.7" transform="rotate(-90 70.4 274.7)">C</text>
<text x="112.7" y="274.7" transform="rotate(-90 112.7 274.7)">B</text>
<text x="154.9" y="274.7" transform="rotate(-90 154.9 274.7)">A</text>
</g>
</svg>
